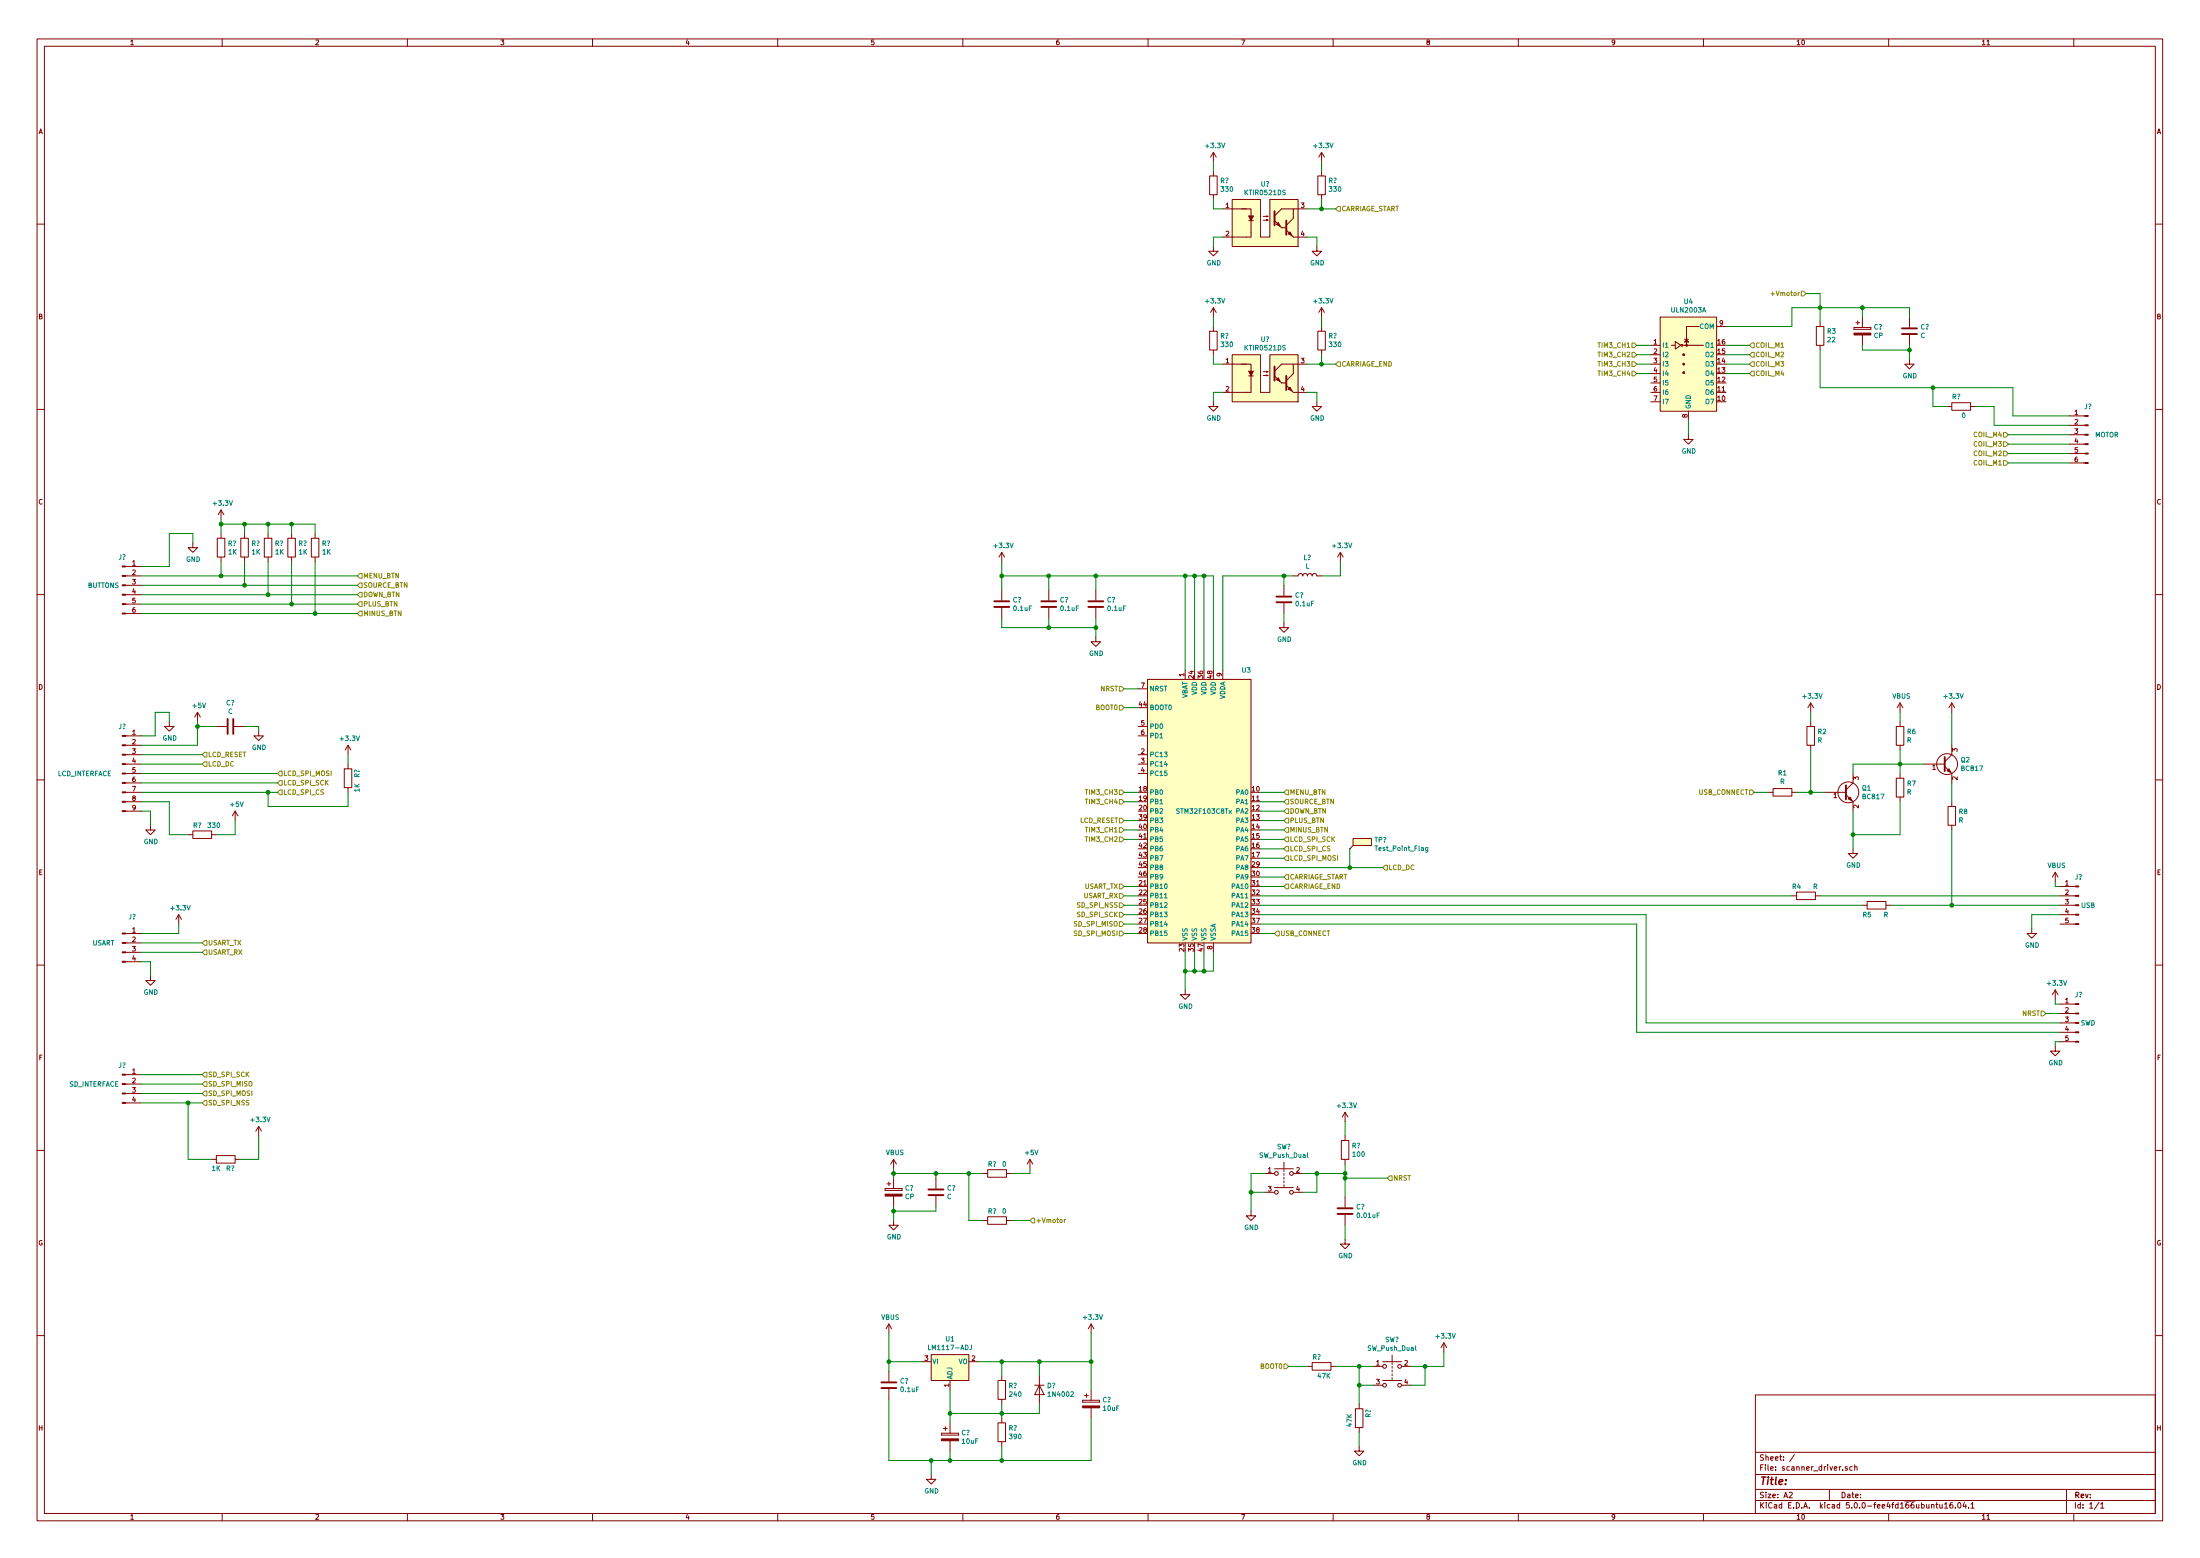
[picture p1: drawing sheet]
<svg xmlns="http://www.w3.org/2000/svg" width="297mm" height="210mm" viewBox="0 0 297 210" stroke-linecap="round" stroke-linejoin="round" font-family="sans-serif">
<g fill="none" stroke="#840000" stroke-width=".14">
<path d="M5 5.3h287v199.9h-287zM6 6.2h285v198h-285zM30 5.3v.9M55 5.3v.9M80 5.3v.9M105 5.3v.9M130 5.3v.9M155 5.3v.9M180 5.3v.9M205 5.3v.9M230 5.3v.9M255 5.3v.9"/>
<path d="M268.3 6h.3M280 5.3v.9M5 30.2h1M163.3 23.7h1v2.6h-1zM163.8 33.3v.6h.7l-.7 .6-.6-.6h.6M163.8 20.6v1.2M163.8 23.1v.6M163.8 26.3v.6M163.8 20.6l-.4 .6M163.8 20.6l.4 .6M165.1 28.2h3.2M166.4 26.9h3.8v5.1h1.2v-5.1h3.9v6.4h-8.9z"/>
<path d="M167.6 28.2h1.3v.9M168.6 29.8h.6M168.9 29.5v2.5h-3.8M170.6 29.7h.6M170.6 29.2h.6M172.1 29.1l.9-.9h1.6v1.3l-.9 .9M173 30.7h.7M174.6 32h1.9M174.6 28.2h1.9M177.8 33.3v.6h.6l-.6 .6-.6-.6h.6M177.9 23.7h1v2.6h-1zM178.4 20.6v1.2"/>
<path d="M178.4 23.1v.6M178.4 26.3v.6M178.4 20.6l-.3 .6M178.4 20.6l.4 .6M291 30.2h1M5 55.3h1M163.3 44.7h1v2.5h-1zM163.8 54.2v.7h.7l-.7 .6-.6-.6h.6M163.8 41.5v1.3M163.8 44.1v.6M163.8 47.2v.7M163.8 41.5l-.4 .7"/>
<path d="M163.8 41.5l.4 .7M165.1 49.1h3.2M166.4 47.9h3.8v5.1h1.2v-5.1h3.9v6.3h-8.9zM167.6 49.1h1.3v1M168.6 50.7h.6M168.9 50.4v2.6h-3.8M170.6 50.7h.6M170.6 50.2h.6M172.1 50.1l.9-1h1.6v1.3l-.9 1M173 51.7h.7M174.6 49.1h1.9M174.6 53h1.9"/>
<path d="M177.8 54.2v.7h.6l-.6 .6-.6-.6h.6M177.9 44.7h1v2.5h-1zM178.4 41.5v1.3M178.4 44.1v.6M178.4 47.2v.7M178.4 41.5l-.3 .7M178.4 41.5l.4 .7M222.9 46.6h1.3M222.9 47.9h1.3M222.9 49.1h1.3M222.9 50.4h1.3M222.9 51.7h1.3"/>
<path d="M222.9 53h1.3M222.9 54.2h1.3M224.2 42.8h7.6v12.7h-7.6zM225.7 46.6h.5M226.2 46.1l.7 .5-.7 .5zM227.2 46.6h2.8M227.5 45.8h.5M227.7 45.8l.3 .4h-.5zM228 58.7v.6h.6l-.6 .6-.7-.6h.7M228 55.5v1.3M229.4 44.1h-1.7v2.5M231.8 44.1h1.2"/>
<path d="M245.2 44.1h1.1v2.5h-1.1zM245.7 43.4v.7M245.7 46.6v.6M250.3 44.2v.2zM250.3 44.4h2.3zM250.3 44.2h2.3zM250.6 43.6h.5M250.8 43.3v.5M251.5 42.8v1.4M251.5 45.2v1.4M252.6 44.2v.2zM257.8 48.5v.6h.6l-.6 .7-.6-.7h.6"/>
<path d="M257.8 42.8v1.4M257.8 45.2v1.4M262.9 54.9h.6M263.5 54.4h2.6v1h-2.6zM266.1 54.9h.6M279.4 59.9h2.1M279.4 58.7h2.1M279.4 57.4h2.1M279.4 56.1h2.1M291 55.3h1M16.9 77.7h2.1M16.9 79h2.1"/>
<path d="M16.9 76.4h2.1M26 73.3v.6h.7l-.7 .6-.6-.6h.6M29.3 72.6h1.1v2.6h-1.1zM29.8 68.8v1.3M29.8 72v.6M29.8 75.2v.6M29.8 68.8l-.3 .7M29.8 68.8l.4 .7M32.5 72.6h1v2.6h-1zM33 72v.6M33 75.2v.6M35.7 72.6h1v2.6h-1z"/>
<path d="M36.2 72v.6M36.2 75.2v.6M38.9 72.6h1v2.6h-1zM39.4 72v.6M39.4 75.2v.6M42 72.6h1.1v2.6h-1.1zM42.5 72v.6M42.5 75.2v.6M135.3 74.5v1.3M135.3 79.6v1.4M135.3 74.5l-.4 .7M135.3 74.5l.3 .7"/>
<path d="M141.6 79.6v1.4M148 79.6v1.4M173.4 79v1.4M174.6 77.7h.7v-.2l.2-.1 .3 .1 .1 .2 .1-.2 .2-.1 .2 .1 .1 .2 .1-.2 .2-.1 .3 .1 .1 .2 .1-.2 .1-.1 .3 .1 .1 .2h.6M181 74.5l-.4 .7M181 74.5v1.3M181 74.5l.4 .7M279.4 62.5h2.1M279.4 61.2h2.1M5 80.2h1M16.9 99.3h2.1M16.9 82.8h2.1"/>
<path d="M16.9 81.5h2.1M16.9 80.3h2.1M22.9 97.4v.6h.6l-.6 .7-.7-.7h.7M26.7 96.1l-.4 .7M26.7 96.1v1.3M26.7 96.1l.4 .7M29.2 98h1.4M31.6 98h1.4M34.9 98.7v.6h.7l-.7 .6-.6-.6h.6M135.3 82v1.4M141.6 82v1.4M148 86v.6h.6l-.6 .6-.7-.6h.7"/>
<path d="M148 82v1.4M153.7 93h1.2M153.7 98h1.2M153.7 99.3h1.2M154.9 91.7h14v35.5h-14zM160 90.4v1.3M165.1 90.4v1.3M173.4 84.1v.6h.6l-.6 .6-.7-.6h.7M173.4 81.4v1.4M244 98h1v2.6h-1zM244.5 94.9v1.2M244.5 97.4v.6"/>
<path d="M244.5 94.9l-.4 .6M244.5 94.9l.4 .6M256 98h1v2.6h-1zM256.5 94.9v1.2M256.5 97.4v.6M256.5 94.9l-.3 .6M256.5 94.9l.4 .6M263.5 94.9v1.2M263.5 94.9l-.4 .6M263.5 94.9l.4 .6M291 80.2h1M5 105.3h1"/>
<path d="M16.9 101.8h2.1M16.9 103.1h2.1M16.9 104.4h2.1M16.9 106.9h2.1M16.9 109.5h2.1M16.9 108.2h2.1M16.9 105.7h2.1M16.9 100.6h2.1M20.3 111.4v.6h.7l-.7 .6-.6-.6h.6M25.4 112.6h.6M26 112.1h2.6v1.1h-2.6zM28.6 112.6h.6"/>
<path d="M31.7 109.5l-.3 .6M31.7 109.5v1.2M31.7 109.5l.4 .6M46.5 103.8h1v2.5h-1zM47 100.6v1.2M47 103.1v.7M47 106.3v.6M47 100.6l-.4 .6M47 100.6l.4 .6M153.7 101.8h1.2M153.7 103.1h1.2M153.7 104.4h1.2"/>
<path d="M182.2 114.5h.1M182.7 113.2h2.5v.9h-2.5zM182.7 114.1l-.5 .4M238.8 106.9h.6M239.4 106.4h2.5v1h-2.5zM241.9 106.9h.7M244.5 100.6v.6M246.4 106.9h2.8M249.2 107.2l1 1v1.3M250.2 114.5v.7h.6l-.6 .6-.6-.6h.6M250.2 104.4v1.3l-1 .9M256 105h1v2.6h-1z"/>
<path d="M256.5 100.6v.6M256.5 104.4v.6M256.5 107.6v.6M259.7 103.1h2.9M262.6 103.4l.9 1v1.3M263 108.8h1v2.6h-1zM263.5 100.6v1.2l-.9 1M263.5 108.2v.6M263.5 111.4v.6M277.5 117.7v1.3M277.5 117.7l-.4 .7M277.5 117.7l.4 .7"/>
<path d="M278.1 119.6h2.1M291 105.3h1M5 130.2h1M16.9 129.8h2.1M16.9 128.5h2.1M16.9 127.2h2.1M16.9 126h2.1M20.3 131.7v.6h.7l-.7 .7-.6-.7h.6M24.1 123.4l-.4 .7M24.1 123.4v1.3M24.1 123.4l.4 .7M160 133.6v.6h.7l-.7 .7-.6-.7h.6"/>
<path d="M163.8 127.2v1.3M241.9 120.9h.7M242.6 120.4h2.5v1h-2.5zM245.1 120.9h.6M251.5 122.2h.6M252.1 121.7h2.5v1h-2.5zM254.6 122.2h.7M274.3 125.3v.7h.7l-.7 .6-.6-.6h.6M277.5 133.6l-.4 .6M277.5 133.6v1.3M277.5 133.6l.4 .6M278.1 120.9h2.1"/>
<path d="M278.1 122.2h2.1M278.1 139.3h2.1M278.1 138h2.1M278.1 136.8h2.1M278.1 135.5h2.1M278.1 124.7h2.1M278.1 123.4h2.1M291 130.2h1M5 155.3h1M16.9 148.8h2.1M16.9 147.6h2.1M16.9 146.3h2.1"/>
<path d="M16.9 145h2.1M28.6 156.5h.6M29.2 156h2.5v1h-2.5zM31.7 156.5h.7M34.9 152l-.4 .6M34.9 152v1.3M34.9 152l.4 .6M119.8 159.8h.5M120 159.5v.5M120.6 156.5l-.3 .6M120.6 156.5v1.2M120.6 159v1.4"/>
<path d="M120.6 156.5l.4 .6M126.4 159v1.4M132.7 158.4h.6M133.3 157.9h2.6v1h-2.6zM135.9 158.4h.6M139.1 156.5l-.4 .6M139.1 156.5v1.2M139.1 156.5l.3 .6M170.8 158.4h1.3M172.1 157.7h2.5M173.4 156.8v.9M173.4 157.9v.2"/>
<path d="M173.4 158.4v.2M173.4 158.9v.2M173.4 159.4v.2M173.4 159.9v.2M174.6 158.4h1.3M181.1 153.9h1v2.6h-1zM181.6 150.1v1.3M181.6 153.3v.6M181.6 156.5v.6M181.6 150.1l-.4 .6M181.6 150.1l.4 .6M277.5 141.2v.7h.6l-.6 .6-.6-.6h.6"/>
<path d="M278.1 140.6h2.1M291 155.3h1M119.5 160.4v.2zM119.5 160.6h2.3zM119.5 160.4h2.3zM120 178.7v1.3M120 178.7l-.4 .6M120 178.7l.4 .6M120.6 164.7v.6h.7l-.7 .7-.6-.7h.6M120.6 161.4v1.4M121.8 160.4v.2zM126.4 161.4v1.4"/>
<path d="M132.7 164.7h.6M133.3 164.2h2.6v1h-2.6zM135.9 164.7h.6M147.3 178.7v1.3M147.3 178.7l-.4 .6M147.3 178.7l.4 .6M168.9 163.4v.7h.6l-.6 .6-.6-.6h.6M170.8 160.9h1.3M172.1 160.3h2.5M174.6 160.9h1.3M181.6 167.3v.6h.6l-.6 .6-.6-.6h.6M181.6 161.5v1.4"/>
<path d="M181.6 164v1.3M5 180.2h1M120 185v1.4M120 187.4v1.4M124.5 183.8h1.2M125.7 182.8h5.1v3.5h-5.1zM125.7 199v.6h.7l-.7 .7-.6-.7h.6M127.1 193.4v.3zM127.1 193.7h2.3zM127.1 193.4h2.3zM127.4 192.8h.5M127.6 192.5v.5"/>
<path d="M128.3 186.3v1.3M128.3 192v1.4M128.3 194.4v1.4M129.4 193.4v.3zM130.8 183.8h1.3M134.7 186.3h1.1v2.5h-1.1zM134.7 192h1.1v2.6h-1.1zM135.3 185.7v.6M135.3 188.8v.7M135.3 191.4v.6M135.3 194.6v.6M139.7 186.9h1.3"/>
<path d="M140.3 186.9l.7 1.3h-1.3zM140.3 185.7v3.8M146.2 189v.2zM146.2 189.2h2.3zM146.2 189h2.3zM146.4 188.3h.5M146.7 188.1v.5M147.3 187.6v1.4M147.3 190v1.4M148.5 189v.2zM176.5 184.4h.7M177.2 183.9h2.5v1h-2.5z"/>
<path d="M179.7 184.4h.6M183 190.1h1v2.6h-1zM183.5 195.2v.6h.6l-.6 .7-.6-.7h.6M183.5 189.5v.6M183.5 192.7v.6M185.4 186.9h1.3M185.4 184.4h1.3M186.7 183.8h2.5M186.7 186.3h2.5M188 182.9v.9M188 183.9v.2M188 184.4v.3"/>
<path d="M188 184.9v.3M188 185.4v.3M188 185.9v.3M189.2 186.9h1.3M189.2 184.4h1.3M194.9 181.2l-.3 .7M194.9 181.2v1.3M194.9 181.2l.4 .7M237 188.2h54v16h-54zM237 199h54M237 196h54M242.3 196.3l-.7 1"/>
<path d="M249.4 198l-.2-.1-.1 .1 .1 .1 .2 .1v.2h-.3M250.1 198l-.2-.1-.2 .2 .1 .3h.3M250.4 198h.3v.4M250.4 197.7v.7M291 180.2h1M30 204.2v1M55 204.2v1M80 204.2v1M105 204.2v1M130 204.2v1M155 204.2v1M180 204.2v1"/>
<path d="M205 204.2v1M230 204.2v1M237 202.5h54M237 201h54M241.6 201.5l.2-.1 .2 .2-.5 .5h.5M247 201v1.5M255 204.2v1M260.8 203.1h.3v.4M261.4 203h.3M261.5 202.8v.6l.2 .1M261.9 203v.5h.3M262.2 203v.5"/>
<path d="M262.5 203l.3-.2v.7M262.5 203.5h.5M263.6 202.8h-.2l-.1 .2v.4l.1 .1h.3l-.1-.4h-.2l-.1 .1M264 203.5h.1M264.4 202.8h.1a.41 .41 0 0 1 .3 .3 .41 .41 0 0 1-.3 .4 .47 .47 0 0 1-.1-.7zM265.2 202.7l-.2 .6h.5M265.4 203v.5M265.8 203.5h.1M266.1 203l.2-.2v.7M266.1 203.5h.4M268.3 205h.3M279 201v3.2"/>
<path d="M280 204.2v1M283.4 202.7l-.6 1M283.6 203l.2-.2v.7M283.6 203.5h.5"/>
<circle cx="227.1" cy="46.6" r=".13"/>
<circle cx="249.6" cy="106.9" r="1.41"/>
<circle cx="262.9" cy="103.1" r="1.41"/>
<circle cx="172.3" cy="158.4" r=".25"/>
<circle cx="174.4" cy="158.4" r=".25"/>
<circle cx="172.3" cy="160.9" r=".25"/>
<circle cx="174.4" cy="160.9" r=".25"/>
<circle cx="186.9" cy="186.9" r=".25"/>
<circle cx="186.9" cy="184.4" r=".25"/>
<circle cx="189" cy="186.9" r=".25"/>
<circle cx="189" cy="184.4" r=".25"/>
</g>
<g fill="#ffffc2" stroke="#ffffc2" stroke-width=".14">
<path d="M154.9 91.7h14v35.5h-14z"/>
<path d="M125.7 182.8h5.1v3.5h-5.1z"/>
<path d="M224.2 42.8h7.6v12.7h-7.6z"/>
<path d="M166.4 26.9h3.8v5.1h1.2v-5.1h3.9v6.4h-8.9z"/>
<path d="M166.4 47.9h3.8v5.1h1.2v-5.1h3.9v6.3h-8.9z"/>
<path d="M182.7 113.2h2.5v.9h-2.5z"/>
</g>
<path d="M192.8 114.4l-.1 .5-.2 .1M192.8 114.4h-.2l-.1 .1v.3h.3M157.2 121.2h.4M176.5 155.6v.5l.1 .1M125.4 181.5v.7h.3M131.2 181.5l-.1 .6-.2 .1M191.1 181.6v.6h.1" fill="none" stroke="#008484" stroke-width=".14"/>
<g fill="none" stroke="#840000" stroke-width=".25">
<path d="M172.1 28.5v1.9M173.7 29.8v1.9M172.1 49.5v1.9M173.7 50.7v1.9M256.8 45.1h2M256.8 44.3h2M30.7 97v2.1M31.5 97v2.1M134.2 81.9h2.1M134.2 81.1h2.1M140.6 81.9h2M140.6 81.1h2"/>
<path d="M146.9 81.9h2.1M146.9 81.1h2.1M172.3 81.3h2.1M172.3 80.5h2.1M249.2 106v1.9M262.6 102.2v1.9M125.3 161.3h2.1M125.3 160.5h2.1M180.6 163.8h2M180.6 163.1h2M119 187.3h2M119 186.6h2"/>
</g>
<g fill="#840000" stroke="#840000" stroke-width=".14">
<path d="M262.9 104l.2-.2 .3 .5z"/>
<path d="M249.6 107.8l.2-.2 .3 .5z"/>
<path d="M172.1 29.8l.9 .9z"/>
<path d="M173.7 31l.9 1z"/>
<path d="M168.6 29.1h.6l-.3 .7z"/>
<path d="M172.3 30.3l.3-.3 .2 .5z"/>
<path d="M173.9 31.6l.3-.3 .2 .5z"/>
<path d="M172.1 50.7l.9 1z"/>
<path d="M173.7 52l.9 1z"/>
<path d="M168.6 50.1h.6l-.3 .6z"/>
<path d="M172.3 51.2l.3-.2 .2 .5z"/>
<path d="M173.9 52.5l.3-.2 .2 .5z"/>
<path d="M119.5 161.2h2.3v.2h-2.3z"/>
<path d="M250.3 45h2.3v.2h-2.3z"/>
<path d="M127.1 194.2h2.3v.2h-2.3z"/>
<path d="M146.2 189.7h2.3v.3h-2.3z"/>
<path d="M280.2 140.5h.5v.1h-.5z"/>
<path d="M280.2 139.2h.5v.2h-.5z"/>
<path d="M280.2 138h.5v.1h-.5z"/>
<path d="M280.2 136.7h.5v.1h-.5z"/>
<path d="M280.2 135.4h.5v.2h-.5z"/>
<path d="M281.5 62.4h.4v.1h-.4z"/>
<path d="M281.5 61.1h.4v.2h-.4z"/>
<path d="M281.5 59.9h.4v.1h-.4z"/>
<path d="M281.5 58.6h.4v.1h-.4z"/>
<path d="M281.5 57.3h.4v.2h-.4z"/>
<path d="M281.5 56.1h.4v.1h-.4z"/>
<path d="M16.5 82.7h.4v.2h-.4z"/>
<path d="M16.5 81.5h.4v.1h-.4z"/>
<path d="M16.5 80.2h.4v.1h-.4z"/>
<path d="M16.5 78.9h.4v.2h-.4z"/>
<path d="M16.5 77.7h.4v.1h-.4z"/>
<path d="M16.5 76.4h.4v.1h-.4z"/>
<path d="M16.5 109.4h.4v.1h-.4z"/>
<path d="M16.5 108.1h.4v.2h-.4z"/>
<path d="M16.5 106.9h.4v.1h-.4z"/>
<path d="M16.5 105.6h.4v.1h-.4z"/>
<path d="M16.5 104.3h.4v.2h-.4z"/>
<path d="M16.5 103.1h.4v.1h-.4z"/>
<path d="M16.5 101.8h.4v.1h-.4z"/>
<path d="M16.5 100.5h.4v.1h-.4z"/>
<path d="M16.5 99.2h.4v.2h-.4z"/>
<path d="M16.5 148.8h.4v.1h-.4z"/>
<path d="M16.5 147.5h.4v.1h-.4z"/>
<path d="M16.5 146.2h.4v.2h-.4z"/>
<path d="M16.5 145h.4v.1h-.4z"/>
<path d="M280.2 124.6h.5v.2h-.5z"/>
<path d="M280.2 123.4h.5v.1h-.5z"/>
<path d="M280.2 122.1h.5v.1h-.5z"/>
<path d="M280.2 120.8h.5v.2h-.5z"/>
<path d="M280.2 119.6h.5v.1h-.5z"/>
<path d="M16.5 129.7h.4v.2h-.4z"/>
<path d="M16.5 128.5h.4v.1h-.4z"/>
<path d="M16.5 127.2h.4v.1h-.4z"/>
<path d="M16.5 125.9h.4v.1h-.4z"/>
<circle cx="227.3" cy="50.3" r=".13"/>
<circle cx="227.3" cy="49.1" r=".13"/>
<circle cx="227.3" cy="47.9" r=".13"/>
<circle cx="227.7" cy="46.6" r=".13"/>
</g>
<g fill="none" stroke="#008400" stroke-width=".14">
<path d="M163.8 26.9v1.3h1.3M163.8 21.8v1.3M165.1 32h-1.3v1.3M176.5 28.2h3.8M176.5 32h1.3v1.3M178.4 21.8v1.3M178.4 26.9v1.3M243.8 39.6h1.9v3.8M163.8 47.9v1.2h1.3M163.8 42.8v1.3M165.1 53h-1.3v1.2M176.5 49.1h3.8"/>
<path d="M176.5 53h1.3v1.2M178.4 42.8v1.3M178.4 47.9v1.2M221 46.6h1.9M221 49.1h1.9M221 47.9h1.9M221 50.4h1.9M228 56.8v1.9M233 46.6h3.2M233 49.1h3.2M233 47.9h3.2M233 50.4h3.2"/>
<path d="M245.7 47.2v5.1h26.1v3.8h7.6M251.5 41.5v1.3M251.5 46.6v.6h6.3M257.8 42.8v-1.3h-15.9v2.6h-8.9M257.8 46.6v1.9M261 52.3v2.6h1.9M266.7 54.9h2.5v2.5h10.2M271.1 58.7h8.3M271.1 59.9h8.3M19 77.7h29.3M19 79h29.3M26 73.3v-1.3h-3.1v4.4h-3.9"/>
<path d="M29.8 70.1v1.9M29.8 75.8v1.9M29.8 70.7h12.7v1.3M33 70.7v1.3M33 75.8v3.2M36.2 70.7v1.3M36.2 75.8v4.5M39.4 70.7v1.3M39.4 75.8v5.7M42.5 75.8v7M135.3 77.7h28.5v12.7M135.3 75.8v3.8"/>
<path d="M141.6 77.7v1.9M148 77.7v1.9M160 77.7v12.7M161.3 77.7v12.7M162.6 77.7v12.7M173.4 77.7v1.3M174.6 77.7h-9.5v12.7M181 75.8v1.9h-2.6M271.1 61.2h8.3M271.1 62.5h8.3M19 80.3h29.3M19 81.5h29.3"/>
<path d="M19 82.8h29.3M22.9 97.4v-1.3h-1.9v3.2h-2M26.7 97.4v3.2h-7.7M26.7 98h2.5M33 98h1.9v.7M135.3 83.4v1.3h12.7M141.6 83.4v1.3M148 83.4v2.6M151.8 95.5h1.9M151.8 93h1.9M173.4 82.8v1.3M244.5 96.1v1.3"/>
<path d="M256.5 96.1v1.3M263.5 96.1v4.5M19 106.9h18.5M19 108.2h3.9v4.4h2.5M19 103.1h8.3M19 109.5h1.3v1.9M19 101.8h8.3M19 104.4h18.5M19 105.7h18.5M31.7 110.7v1.9h-2.5M36.2 106.9v1.9h10.8v-1.9M47 101.8v1.3"/>
<path d="M151.8 119.6h1.9M151.8 106.9h1.9M151.8 108.2h1.9M151.8 110.7h1.9M151.8 112h1.9M151.8 113.3h1.9M170.2 119.6h3.2M170.2 106.9h3.2M170.2 118.4h3.2M170.2 108.2h3.2M170.2 109.5h3.2M170.2 110.7h3.2"/>
<path d="M170.2 112h3.2M170.2 117.1h16.5M170.2 113.3h3.2M170.2 115.8h3.2M170.2 114.5h3.2M182.2 114.5v2.6M236.9 106.9h1.9M242.6 106.9h3.8M244.5 101.2v5.7M250.2 109.5v5M256.5 101.2v3.2M256.5 108.2v4.4h-6.3"/>
<path d="M259.7 103.1h-9.5v1.3M263.5 105.7v2.5M263.5 112v10.2M277.5 119v.6h.6M19 129.8h1.3v1.9M19 127.2h8.3M19 128.5h8.3M24.1 124.7v1.3h-5.1M151.8 126h1.9M151.8 122.2h1.9M151.8 124.7h1.9M151.8 123.4h1.9"/>
<path d="M151.8 120.9h1.9M160 128.5v5.1M161.3 128.5v2.6M162.6 128.5v2.6M163.8 128.5v2.6h-3.8M170.2 124.7h50.8v14.6h57.1M170.2 126h1.9M170.2 122.2h81.3M170.2 123.4h52v14.6h55.9M170.2 120.9h71.7M245.7 120.9h32.4M255.3 122.2h22.8"/>
<path d="M276.2 136.8h1.9M277.5 134.9v.6h.6M278.1 123.4h-3.8v1.9M19 145h8.3M19 146.3h8.3M19 147.6h8.3M19 148.8h8.3M25.4 148.8v7.7h3.2M34.9 153.3v3.2h-2.5M120.6 157.7v1.3M120.6 158.4h12.1M126.4 158.4v.6"/>
<path d="M130.8 158.4v6.3h1.9M139.1 157.7v.7h-2.6M170.8 158.4h-1.9v5M175.9 158.4h5.7M177.8 158.4v2.5h-1.9M181.6 151.4v1.9M181.6 157.1v4.4M181.6 159h5.7M278.1 140.6h-.6v.6M120 180v5M120.6 162.8v1.9M126.4 162.8v.6h-5.8"/>
<path d="M136.5 164.7h2.6M147.3 180v7.6M168.9 160.9h1.9M181.6 165.3v2M120 188.8v8.3h27.3v-5.7M120 183.8h4.5M125.7 197.1v1.9M128.3 187.6v4.4M128.3 195.8v1.3M132.1 183.8h15.2M135.3 183.8v1.9M135.3 189.5v1.9"/>
<path d="M135.3 195.2v1.9M140.3 189.5v1.2h-12M140.3 183.8v1.9M174 184.4h2.5M180.3 184.4h5.1M183.5 184.4v5.1M183.5 193.3v1.9M183.5 186.9h1.9M192.4 184.4v2.5h-1.9M194.9 182.5v1.9h-4.4"/>
</g>
<g fill="none" stroke="#848400" stroke-width=".14">
<path d="M180.7 27.9h.3v.6h-.3l-.4-.3zM239.1 39.7h.5M243.2 39.3h.3l.3 .3-.3 .3h-.3zM180.7 48.8h.3v.7h-.3l-.4-.4zM220.3 46.3h.4l.3 .3-.3 .3h-.4zM220.3 48.8h.4l.3 .3-.3 .4h-.4zM220.3 47.6h.4l.3 .3-.3 .3h-.4zM220.3 50.1h.4l.3 .3-.3 .3h-.4zM236.2 46.6l.3-.3h.4v.6h-.4zM236.2 47.9l.3-.3h.4v.6h-.4zM236.2 50.4l.3-.3h.4v.6h-.4zM236.5 48.8h.4v.7h-.4l-.3-.4z"/>
<path d="M270.5 59.6h.3l.3 .3-.3 .4h-.3zM270.5 58.4h.3l.3 .3-.3 .3h-.3zM48.6 77.4h.3v.6h-.3l-.3-.3zM48.6 78.7h.3v.6h-.3l-.3-.3zM48.6 79.9h.3v.7h-.3l-.3-.3zM270.5 62.2h.3l.3 .3-.3 .3h-.3zM270.5 60.9h.3l.3 .3-.3 .3h-.3zM48.6 81.2h.3v.6h-.3l-.3-.3zM48.6 82.5h.3v.6h-.3l-.3-.3zM151.1 92.6h.3l.4 .4-.4 .3h-.3zM151.1 95.2h.3l.4 .3-.4 .3h-.3zM27.6 101.5h.3v.7h-.3l-.3-.4z"/>
<path d="M27.6 102.8h.3v.6h-.3l-.3-.3zM37.8 104.1h.3v.6h-.3l-.3-.3zM37.8 105.3h.3v.7h-.3l-.3-.3zM37.8 106.6h.3v.6h-.3l-.3-.3zM151.1 111.7h.3l.4 .3-.4 .3h-.3zM151.1 106.6h.3l.4 .3-.4 .3h-.3zM151.1 113h.3l.4 .3-.4 .3h-.3zM151.1 107.9h.3l.4 .3-.4 .3h-.3zM151.1 110.4h.3l.4 .3-.4 .4h-.3zM151.1 119.3h.3l.4 .3-.4 .3h-.3zM173.7 118h.3v.7h-.3l-.3-.3zM173.7 119.3h.3v.6h-.3l-.3-.3z"/>
<path d="M173.7 106.6h.3v.6h-.3l-.3-.3zM173.7 107.9h.3v.6h-.3l-.3-.3zM173.7 109.2h.3v.6h-.3l-.3-.3zM173.7 110.4h.3v.7h-.3l-.3-.4zM173.7 111.7h.3v.6h-.3l-.3-.3zM173.7 115.5h.3v.6h-.3l-.3-.3zM173.7 113h.3v.6h-.3l-.3-.3zM173.7 114.2h.3v.7h-.3l-.3-.4zM186.7 117.1l.3-.3h.3v.6h-.3zM236.2 106.6h.3l.4 .3-.4 .3h-.3zM27.3 128.5l.3-.3h.3v.6h-.3zM27.6 126.9h.3v.7h-.3l-.3-.4z"/>
<path d="M151.1 123.1h.3l.4 .3-.4 .4h-.3zM151.1 124.4h.3l.4 .3-.4 .3h-.3zM151.1 125.7h.3l.4 .3-.4 .3h-.3zM151.1 121.9h.3l.4 .3-.4 .3h-.3zM151.1 120.6h.3l.4 .3-.4 .3h-.3zM172.4 125.7h.3v.6h-.3l-.3-.3zM275.6 136.5h.3l.3 .3-.3 .3h-.3zM27.3 146.3l.3-.3h.3v.6h-.3zM27.3 147.6l.3-.3h.3v.6h-.3zM27.6 144.7h.3v.6h-.3l-.3-.3zM27.6 148.5h.3v.7h-.3l-.3-.4zM187.6 158.7h.4v.6h-.4l-.3-.3z"/>
<path d="M139.4 164.4h.3v.6h-.3l-.3-.3zM143.7 164.6v.4M143.9 164.6l-.2 .1M173.4 184.1h.3l.3 .3-.3 .3h-.3z"/>
</g>
<g fill="#008400" stroke="#008400" stroke-width=".14">
<circle cx="244.5" cy="106.9" r=".25"/>
<circle cx="250.2" cy="112.6" r=".25"/>
<circle cx="256.5" cy="103.1" r=".25"/>
<circle cx="263.5" cy="122.2" r=".25"/>
<circle cx="245.7" cy="41.5" r=".25"/>
<circle cx="178.4" cy="28.2" r=".25"/>
<circle cx="178.4" cy="49.1" r=".25"/>
<circle cx="29.8" cy="70.7" r=".25"/>
<circle cx="33" cy="70.7" r=".25"/>
<circle cx="36.2" cy="70.7" r=".25"/>
<circle cx="39.4" cy="70.7" r=".25"/>
<circle cx="29.8" cy="77.7" r=".25"/>
<circle cx="42.5" cy="82.8" r=".25"/>
<circle cx="39.4" cy="81.5" r=".25"/>
<circle cx="36.2" cy="80.3" r=".25"/>
<circle cx="33" cy="79" r=".25"/>
<circle cx="120.6" cy="158.4" r=".25"/>
<circle cx="120.6" cy="163.4" r=".25"/>
<circle cx="126.4" cy="158.4" r=".25"/>
<circle cx="130.8" cy="158.4" r=".25"/>
<circle cx="251.5" cy="41.5" r=".25"/>
<circle cx="257.8" cy="47.2" r=".25"/>
<circle cx="26.7" cy="98" r=".25"/>
<circle cx="135.3" cy="190.7" r=".25"/>
<circle cx="128.3" cy="197.1" r=".25"/>
<circle cx="128.3" cy="190.7" r=".25"/>
<circle cx="125.7" cy="197.1" r=".25"/>
<circle cx="135.3" cy="183.8" r=".25"/>
<circle cx="135.3" cy="197.1" r=".25"/>
<circle cx="140.3" cy="183.8" r=".25"/>
<circle cx="120" cy="183.8" r=".25"/>
<circle cx="147.3" cy="183.8" r=".25"/>
<circle cx="160" cy="131.1" r=".25"/>
<circle cx="161.3" cy="131.1" r=".25"/>
<circle cx="162.6" cy="131.1" r=".25"/>
<circle cx="148" cy="84.7" r=".25"/>
<circle cx="141.6" cy="84.7" r=".25"/>
<circle cx="135.3" cy="77.7" r=".25"/>
<circle cx="141.6" cy="77.7" r=".25"/>
<circle cx="148" cy="77.7" r=".25"/>
<circle cx="160" cy="77.7" r=".25"/>
<circle cx="161.3" cy="77.7" r=".25"/>
<circle cx="173.4" cy="77.7" r=".25"/>
<circle cx="261" cy="52.3" r=".25"/>
<circle cx="36.2" cy="106.9" r=".25"/>
<circle cx="182.2" cy="117.1" r=".25"/>
<circle cx="168.9" cy="160.9" r=".25"/>
<circle cx="177.8" cy="158.4" r=".25"/>
<circle cx="181.6" cy="158.4" r=".25"/>
<circle cx="181.6" cy="159" r=".25"/>
<circle cx="183.5" cy="186.9" r=".25"/>
<circle cx="183.5" cy="184.4" r=".25"/>
<circle cx="192.4" cy="184.4" r=".25"/>
<circle cx="162.6" cy="77.7" r=".25"/>
<circle cx="25.4" cy="148.8" r=".25"/>
</g>
<text font-size="1.4" fill="#840000" x="237.5" y="200.4">Title:</text>
<g font-size="1" fill="#840000">
<text x="237.5" y="197.1">Sheet: /</text>
<text x="237.5" y="203.6">KiCad E.D.A. kicad 5.0.0-fee4fd166ubuntu16.04.1</text>
<text x="237.5" y="202.2">Size: A2</text>
<text x="237.5" y="198.5">File: scanner_driver.sch</text>
<text x="248.5" y="202.2">Date:</text>
<text x="280" y="202.2">Rev:</text>
<text x="280" y="203.6">Id: 1/1</text>
</g>
<g font-size=".9" fill="#840000">
<text x="17.5" y="6.1">1</text>
<text x="42.5" y="6.1">2</text>
<text x="67.5" y="6.1">3</text>
<text x="92.5" y="6.1">4</text>
<text x="117.5" y="6.1">5</text>
<text x="142.5" y="6.1">6</text>
<text x="167.5" y="6.1">7</text>
<text x="192.5" y="6.1">8</text>
<text x="217.5" y="6.1">9</text>
<text x="242.5" y="6.1">10</text>
<text x="267.5" y="6.1">11</text>
<text x="5.2" y="18.1">A</text>
<text x="291.2" y="18.1">A</text>
<text x="165.5" y="28.1">1</text>
<text x="175.7" y="28.1">3</text>
<text x="165.5" y="31.9">2</text>
<text x="175.7" y="31.9">4</text>
<text x="5.2" y="43.1">B</text>
<text x="223.3" y="46.5">1</text>
<text x="223.3" y="47.7">2</text>
<text x="231.9" y="47.7">15</text>
<text x="231.9" y="46.5">16</text>
<text x="232.2" y="43.9">9</text>
<text x="291.2" y="43.1">B</text>
<text x="165.5" y="49">1</text>
<text x="165.5" y="52.8">2</text>
<text x="175.7" y="49">3</text>
<text x="175.7" y="52.8">4</text>
<text x="223.3" y="49">3</text>
<text x="223.3" y="50.3">4</text>
<text x="223.3" y="51.6">5</text>
<text x="223.3" y="52.8">6</text>
<text x="231.9" y="52.8">11</text>
<text x="231.9" y="51.6">12</text>
<text x="231.9" y="50.3">13</text>
<text x="231.9" y="49">14</text>
<text x="223.3" y="54.1">7</text>
<text x="227.8" y="56.4" transform="rotate(-90 227.8 56.4)">8</text>
<text x="231.9" y="54.1">10</text>
<text x="280.1" y="56">1</text>
<text x="280.1" y="57.3">2</text>
<text x="280.1" y="58.5">3</text>
<text x="280.1" y="59.8">4</text>
<text x="280.1" y="61.1">5</text>
<text x="280.1" y="62.4">6</text>
<text x="5.2" y="68.1">C</text>
<text x="291.2" y="68.1">C</text>
<text x="17.9" y="76.3">1</text>
<text x="17.9" y="77.6">2</text>
<text x="17.9" y="78.9">3</text>
<text x="17.9" y="80.1">4</text>
<text x="17.9" y="81.4">5</text>
<text x="17.9" y="82.7">6</text>
<text x="5.2" y="93.1">D</text>
<text x="153.8" y="95.4">44</text>
<text x="154.1" y="92.8">7</text>
<text x="159.9" y="91.3" transform="rotate(-90 159.9 91.3)">1</text>
<text x="161.2" y="91.5" transform="rotate(-90 161.2 91.5)">24</text>
<text x="162.4" y="91.5" transform="rotate(-90 162.4 91.5)">36</text>
<text x="163.7" y="91.5" transform="rotate(-90 163.7 91.5)">48</text>
<text x="165" y="91.3" transform="rotate(-90 165 91.3)">9</text>
<text x="291.2" y="93.1">D</text>
<text x="17.9" y="99.2">1</text>
<text x="17.9" y="100.5">2</text>
<text x="17.9" y="101.7">3</text>
<text x="154.1" y="101.7">2</text>
<text x="154.1" y="97.9">5</text>
<text x="154.1" y="99.2">6</text>
<text x="264.3" y="101.5" transform="rotate(-90 264.3 101.5)">3</text>
<text x="17.9" y="103">4</text>
<text x="17.9" y="104.3">5</text>
<text x="17.9" y="105.5">6</text>
<text x="17.9" y="106.8">7</text>
<text x="153.8" y="106.8">18</text>
<text x="154.1" y="103">3</text>
<text x="154.1" y="104.3">4</text>
<text x="169.1" y="106.8">10</text>
<text x="247.6" y="107.7">1</text>
<text x="251" y="105.3" transform="rotate(-90 251 105.3)">3</text>
<text x="260.9" y="103.9">1</text>
<text x="264.3" y="105.3" transform="rotate(-90 264.3 105.3)">2</text>
<text x="17.9" y="108.1">8</text>
<text x="17.9" y="109.3">9</text>
<text x="153.8" y="108.1">19</text>
<text x="153.8" y="109.3">20</text>
<text x="153.8" y="110.6">39</text>
<text x="153.8" y="111.9">40</text>
<text x="153.8" y="113.2">41</text>
<text x="169.1" y="108.1">11</text>
<text x="169.1" y="109.3">12</text>
<text x="169.1" y="110.6">13</text>
<text x="169.1" y="111.9">14</text>
<text x="169.1" y="113.2">15</text>
<text x="251" y="109.1" transform="rotate(-90 251 109.1)">2</text>
<text x="5.2" y="118.1">E</text>
<text x="153.8" y="119.5">21</text>
<text x="153.8" y="114.4">42</text>
<text x="153.8" y="115.7">43</text>
<text x="153.8" y="117">45</text>
<text x="153.8" y="118.2">46</text>
<text x="169.1" y="119.5">31</text>
<text x="169.1" y="114.4">16</text>
<text x="169.1" y="115.7">17</text>
<text x="169.1" y="117">29</text>
<text x="169.1" y="118.2">30</text>
<text x="278.8" y="119.5">1</text>
<text x="291.2" y="118.1">E</text>
<text x="17.9" y="125.9">1</text>
<text x="153.8" y="120.8">22</text>
<text x="153.8" y="122">25</text>
<text x="153.8" y="123.3">26</text>
<text x="153.8" y="124.6">27</text>
<text x="153.8" y="125.9">28</text>
<text x="169.1" y="120.8">32</text>
<text x="169.1" y="122">33</text>
<text x="169.1" y="123.3">34</text>
<text x="169.1" y="124.6">37</text>
<text x="169.1" y="125.9">38</text>
<text x="278.8" y="120.8">2</text>
<text x="278.8" y="122">3</text>
<text x="278.8" y="123.3">4</text>
<text x="278.8" y="124.6">5</text>
<text x="17.9" y="127.1">2</text>
<text x="17.9" y="128.4">3</text>
<text x="17.9" y="129.7">4</text>
<text x="159.9" y="128.4" transform="rotate(-90 159.9 128.4)">23</text>
<text x="161.2" y="128.4" transform="rotate(-90 161.2 128.4)">35</text>
<text x="162.4" y="128.4" transform="rotate(-90 162.4 128.4)">47</text>
<text x="163.7" y="128.1" transform="rotate(-90 163.7 128.1)">8</text>
<text x="278.8" y="135.4">1</text>
<text x="278.8" y="136.6">2</text>
<text x="278.8" y="137.9">3</text>
<text x="5.2" y="143.1">F</text>
<text x="278.8" y="139.2">4</text>
<text x="278.8" y="140.5">5</text>
<text x="291.2" y="143.1">F</text>
<text x="17.9" y="144.9">1</text>
<text x="17.9" y="146.2">2</text>
<text x="17.9" y="147.4">3</text>
<text x="17.9" y="148.7">4</text>
<text x="171.2" y="158.2">1</text>
<text x="171.2" y="160.8">3</text>
<text x="175" y="158.2">2</text>
<text x="175" y="160.8">4</text>
<text x="5.2" y="168.1">G</text>
<text x="291.2" y="168.1">G</text>
<text x="124.9" y="183.6">3</text>
<text x="131.2" y="183.6">2</text>
<text x="185.8" y="184.3">1</text>
<text x="189.6" y="184.3">2</text>
<text x="128.1" y="187.2" transform="rotate(-90 128.1 187.2)">1</text>
<text x="185.8" y="186.8">3</text>
<text x="189.6" y="186.8">4</text>
<text x="5.2" y="193.1">H</text>
<text x="291.2" y="193.1">H</text>
<text x="17.5" y="205.1">1</text>
<text x="42.5" y="205.1">2</text>
<text x="67.5" y="205.1">3</text>
<text x="92.5" y="205.1">4</text>
<text x="117.5" y="205.1">5</text>
<text x="142.5" y="205.1">6</text>
<text x="167.5" y="205.1">7</text>
<text x="192.5" y="205.1">8</text>
<text x="217.5" y="205.1">9</text>
<text x="242.5" y="205.1">10</text>
<text x="267.5" y="205.1">11</text>
</g>
<g font-size=".9" fill="#008484">
<text x="162.9" y="20">+3.3V</text>
<text x="177.5" y="20">+3.3V</text>
<text x="164.8" y="24.7">R?</text>
<text x="164.9" y="25.9">330</text>
<text x="168.2" y="26.3">KTIR0521DS</text>
<text x="170.2" y="25.2">U?</text>
<text x="179.4" y="24.7">R?</text>
<text x="179.5" y="25.9">330</text>
<text x="162.9" y="35.8">GND</text>
<text x="176.9" y="35.8">GND</text>
<text x="162.9" y="40.9">+3.3V</text>
<text x="177.5" y="40.9">+3.3V</text>
<text x="227.4" y="41">U4</text>
<text x="164.8" y="45.7">R?</text>
<text x="164.9" y="46.8">330</text>
<text x="168.2" y="47.3">KTIR0521DS</text>
<text x="170.2" y="46.1">U?</text>
<text x="179.4" y="45.7">R?</text>
<text x="179.5" y="46.8">330</text>
<text x="224.4" y="46.9">I1</text>
<text x="225.8" y="42.2">ULN2003A</text>
<text x="229.5" y="44.4">COM</text>
<text x="230.3" y="46.9">O1</text>
<text x="246.7" y="45">R3</text>
<text x="246.8" y="46.2">22</text>
<text x="253" y="44.5">C?</text>
<text x="253" y="45.6">CP</text>
<text x="259.3" y="44.5">C?</text>
<text x="259.3" y="45.6">C</text>
<text x="224.4" y="48.2">I2</text>
<text x="224.4" y="49.5">I3</text>
<text x="224.4" y="50.7">I4</text>
<text x="224.4" y="52">I5</text>
<text x="224.4" y="53.3">I6</text>
<text x="230.3" y="53.3">O6</text>
<text x="230.3" y="52">O5</text>
<text x="230.3" y="50.7">O4</text>
<text x="230.3" y="49.5">O3</text>
<text x="230.3" y="48.2">O2</text>
<text x="256.9" y="51">GND</text>
<text x="263.6" y="53.9">R?</text>
<text x="162.9" y="56.8">GND</text>
<text x="176.9" y="56.8">GND</text>
<text x="224.4" y="54.5">I7</text>
<text x="228.3" y="55.2" transform="rotate(-90 228.3 55.2)">GND</text>
<text x="230.3" y="54.5">O7</text>
<text x="264.9" y="56.4">0</text>
<text x="281.4" y="55.2">J?</text>
<text x="282.8" y="59">MOTOR</text>
<text x="227.1" y="61.2">GND</text>
<text x="28.9" y="68.2">+3.3V</text>
<text x="16" y="75.5">J?</text>
<text x="25.1" y="75.8">GND</text>
<text x="30.8" y="73.7">R?</text>
<text x="30.8" y="74.8">1K</text>
<text x="33.9" y="73.7">R?</text>
<text x="34" y="74.8">1K</text>
<text x="37.1" y="73.7">R?</text>
<text x="37.2" y="74.8">1K</text>
<text x="40.3" y="73.7">R?</text>
<text x="40.4" y="74.8">1K</text>
<text x="43.5" y="73.7">R?</text>
<text x="43.5" y="74.8">1K</text>
<text x="134.3" y="74">+3.3V</text>
<text x="176" y="75.6">L?</text>
<text x="176.3" y="76.7">L</text>
<text x="180" y="74">+3.3V</text>
<text x="11.8" y="79.3">BUTTONS</text>
<text x="136.8" y="81.3">C?</text>
<text x="136.9" y="82.4">0.1uF</text>
<text x="143.1" y="81.3">C?</text>
<text x="143.3" y="82.4">0.1uF</text>
<text x="149.5" y="81.3">C?</text>
<text x="149.6" y="82.4">0.1uF</text>
<text x="174.9" y="80.7">C?</text>
<text x="175" y="81.8">0.1uF</text>
<text x="147" y="88.5">GND</text>
<text x="172.4" y="86.6">GND</text>
<text x="26.1" y="95.5">+5V</text>
<text x="30.5" y="95.2">C?</text>
<text x="155.2" y="95.8">BOOT0</text>
<text x="155.2" y="93.3">NRST</text>
<text x="160.3" y="94.4" transform="rotate(-90 160.3 94.4)">VBAT</text>
<text x="161.6" y="93.8" transform="rotate(-90 161.6 93.8)">VDD</text>
<text x="162.9" y="93.8" transform="rotate(-90 162.9 93.8)">VDD</text>
<text x="164.1" y="93.8" transform="rotate(-90 164.1 93.8)">VDD</text>
<text x="165.4" y="94.4" transform="rotate(-90 165.4 94.4)">VDDA</text>
<text x="167.7" y="90.8">U3</text>
<text x="243.5" y="94.3">+3.3V</text>
<text x="255.5" y="94.3">VBUS</text>
<text x="262.5" y="94.3">+3.3V</text>
<text x="16" y="98.4">J?</text>
<text x="21.9" y="99.9">GND</text>
<text x="30.8" y="96.3">C</text>
<text x="34" y="101.2">GND</text>
<text x="46" y="100">+3.3V</text>
<text x="155.2" y="98.4">PD0</text>
<text x="155.2" y="99.6">PD1</text>
<text x="245.4" y="100.2">R</text>
<text x="245.5" y="99.1">R2</text>
<text x="257.5" y="100.2">R</text>
<text x="257.5" y="99.1">R6</text>
<text x="7.7" y="104.7">LCD_INTERFACE</text>
<text x="48.5" y="106.9" transform="rotate(-90 48.5 106.9)">1K</text>
<text x="48.5" y="105" transform="rotate(-90 48.5 105)">R?</text>
<text x="155.2" y="107.2">PB0</text>
<text x="155.2" y="102.2">PC13</text>
<text x="155.2" y="103.4">PC14</text>
<text x="155.2" y="104.7">PC15</text>
<text x="166.9" y="107.2">PA0</text>
<text x="240.1" y="104.6">R1</text>
<text x="240.3" y="105.8">R</text>
<text x="251.4" y="106.7">Q1</text>
<text x="251.5" y="107.8">BC817</text>
<text x="257.5" y="107.2">R</text>
<text x="257.5" y="106.1">R7</text>
<text x="264.8" y="102.9">Q2</text>
<text x="264.9" y="104">BC817</text>
<text x="19.4" y="113.9">GND</text>
<text x="26.1" y="111.7">R?</text>
<text x="28.1" y="111.7">330</text>
<text x="31.1" y="108.9">+5V</text>
<text x="155.2" y="108.5">PB1</text>
<text x="155.2" y="109.8">PB2</text>
<text x="155.2" y="111.1">PB3</text>
<text x="155.2" y="112.3">PB4</text>
<text x="155.2" y="113.6">PB5</text>
<text x="159.1" y="109.8">STM32F103C8Tx</text>
<text x="166.9" y="108.5">PA1</text>
<text x="166.9" y="109.8">PA2</text>
<text x="166.9" y="111.1">PA3</text>
<text x="166.9" y="112.3">PA4</text>
<text x="166.9" y="113.6">PA5</text>
<text x="185.6" y="113.7">TP?</text>
<text x="264.5" y="111">R</text>
<text x="264.5" y="109.9">R8</text>
<text x="155.2" y="119.9">PB10</text>
<text x="155.2" y="114.9">PB6</text>
<text x="155.2" y="116.1">PB7</text>
<text x="155.2" y="117.4">PB8</text>
<text x="155.2" y="118.7">PB9</text>
<text x="166.4" y="119.9">PA10</text>
<text x="166.9" y="114.9">PA6</text>
<text x="166.9" y="116.1">PA7</text>
<text x="166.9" y="117.4">PA8</text>
<text x="166.9" y="118.7">PA9</text>
<text x="185.8" y="114.8">Test_Point_Flag</text>
<text x="242" y="120">R4</text>
<text x="244.8" y="120">R</text>
<text x="249.3" y="117.1">GND</text>
<text x="276.5" y="117.1">VBUS</text>
<text x="280.1" y="118.7">J?</text>
<text x="17.3" y="124.1">J?</text>
<text x="23.2" y="122.9">+3.3V</text>
<text x="155.2" y="121.2">PB11</text>
<text x="155.2" y="122.5">PB12</text>
<text x="155.2" y="123.8">PB13</text>
<text x="155.2" y="125">PB14</text>
<text x="166.4" y="121.2">PA11</text>
<text x="166.4" y="122.5">PA12</text>
<text x="166.4" y="123.8">PA13</text>
<text x="166.4" y="125">PA14</text>
<text x="251.5" y="123.8">R5</text>
<text x="254.3" y="123.8">R</text>
<text x="281" y="122.5">USB</text>
<text x="12.4" y="127.6">USART</text>
<text x="155.2" y="126.3">PB15</text>
<text x="160.3" y="127" transform="rotate(-90 160.3 127)">VSS</text>
<text x="161.6" y="127" transform="rotate(-90 161.6 127)">VSS</text>
<text x="162.9" y="127" transform="rotate(-90 162.9 127)">VSS</text>
<text x="164.1" y="127" transform="rotate(-90 164.1 127)">VSSA</text>
<text x="166.4" y="126.3">PA15</text>
<text x="273.4" y="127.9">GND</text>
<text x="19.4" y="134.2">GND</text>
<text x="159.1" y="136.1">GND</text>
<text x="276.5" y="133">+3.3V</text>
<text x="280.1" y="134.6">J?</text>
<text x="276.6" y="143.8">GND</text>
<text x="280.9" y="138.4">SWD</text>
<text x="9.3" y="146.6">SD_INTERFACE</text>
<text x="16" y="144.1">J?</text>
<text x="180.6" y="149.5">+3.3V</text>
<text x="33.9" y="151.4">+3.3V</text>
<text x="119.6" y="155.9">VBUS</text>
<text x="138.5" y="155.9">+5V</text>
<text x="172.4" y="155.1">SW?</text>
<text x="182.5" y="154.9">R?</text>
<text x="28.6" y="158">1K</text>
<text x="30.5" y="158">R?</text>
<text x="122.2" y="160.7">C?</text>
<text x="122.2" y="161.8">CP</text>
<text x="127.9" y="160.7">C?</text>
<text x="127.9" y="161.8">C</text>
<text x="133.4" y="157.4">R?</text>
<text x="135.4" y="157.4">0</text>
<text x="170.1" y="156.2">SW_Push_Dual</text>
<text x="182.7" y="156.1">100</text>
<text x="119.7" y="167.3">GND</text>
<text x="133.4" y="163.8">R?</text>
<text x="135.4" y="163.8">0</text>
<text x="168" y="166">GND</text>
<text x="183.1" y="163.2">C?</text>
<text x="183.3" y="164.4">0.01uF</text>
<text x="180.7" y="169.8">GND</text>
<text x="119" y="178.1">VBUS</text>
<text x="146.3" y="178.1">+3.3V</text>
<text x="125.6" y="182.2">LM1117-ADJ</text>
<text x="125.9" y="184.1">VI</text>
<text x="127.7" y="181">U1</text>
<text x="129.4" y="184.1">VO</text>
<text x="177.2" y="183.5">R?</text>
<text x="184.7" y="182.3">SW_Push_Dual</text>
<text x="187" y="181.1">SW?</text>
<text x="194" y="180.6">+3.3V</text>
<text x="121.5" y="186.7">C?</text>
<text x="121.7" y="187.9">0.1uF</text>
<text x="128.6" y="186.2" transform="rotate(-90 128.6 186.2)">ADJ</text>
<text x="136.2" y="187.3">R?</text>
<text x="136.3" y="188.5">240</text>
<text x="141.4" y="187.3">D?</text>
<text x="141.7" y="188.5">1N4002</text>
<text x="148.9" y="189.2">C?</text>
<text x="149" y="190.4">10uF</text>
<text x="177.9" y="186">47K</text>
<text x="185.1" y="191.3" transform="rotate(-90 185.1 191.3)">R?</text>
<text x="129.8" y="193.7">C?</text>
<text x="129.9" y="194.8">10uF</text>
<text x="136.2" y="193">R?</text>
<text x="136.3" y="194.2">390</text>
<text x="182.5" y="192.5" transform="rotate(-90 182.5 192.5)">47K</text>
<text x="182.6" y="197.7">GND</text>
<text x="124.8" y="201.5">GND</text>
</g>
<g font-size=".9" fill="#848400">
<text x="181.1" y="28.5">CARRIAGE_START</text>
<text x="239.5" y="39.9">+Vmotor</text>
<text x="215.9" y="46.9">TIM3_CH1</text>
<text x="237" y="46.9">COIL_M1</text>
<text x="181.1" y="49.5">CARRIAGE_END</text>
<text x="215.9" y="49.5">TIM3_CH3</text>
<text x="215.9" y="48.2">TIM3_CH2</text>
<text x="215.9" y="50.7">TIM3_CH4</text>
<text x="237" y="48.2">COIL_M2</text>
<text x="237" y="49.5">COIL_M3</text>
<text x="237" y="50.7">COIL_M4</text>
<text x="266.5" y="59">COIL_M4</text>
<text x="266.5" y="62.8">COIL_M1</text>
<text x="266.5" y="61.5">COIL_M2</text>
<text x="266.5" y="60.3">COIL_M3</text>
<text x="49" y="78">MENU_BTN</text>
<text x="49" y="79.3">SOURCE_BTN</text>
<text x="49" y="80.6">DOWN_BTN</text>
<text x="49" y="81.8">PLUS_BTN</text>
<text x="49" y="83.1">MINUS_BTN</text>
<text x="148" y="95.8">BOOT0</text>
<text x="148.6" y="93.3">NRST</text>
<text x="28.1" y="102.2">LCD_RESET</text>
<text x="28.1" y="103.4">LCD_DC</text>
<text x="38.2" y="104.7">LCD_SPI_MOSI</text>
<text x="38.2" y="106">LCD_SPI_SCK</text>
<text x="38.2" y="107.2">LCD_SPI_CS</text>
<text x="146.7" y="107.2">TIM3_CH3</text>
<text x="174.1" y="107.2">MENU_BTN</text>
<text x="229.4" y="107.2">USB_CONNECT</text>
<text x="145.7" y="111.1">LCD_RESET</text>
<text x="146.7" y="112.3">TIM3_CH1</text>
<text x="146.7" y="113.6">TIM3_CH2</text>
<text x="146.7" y="108.5">TIM3_CH4</text>
<text x="174.1" y="108.5">SOURCE_BTN</text>
<text x="174.1" y="109.8">DOWN_BTN</text>
<text x="174.1" y="111.1">PLUS_BTN</text>
<text x="174.1" y="112.3">MINUS_BTN</text>
<text x="174.1" y="113.6">LCD_SPI_SCK</text>
<text x="146.3" y="119.9">USART_TX</text>
<text x="174.1" y="118.7">CARRIAGE_START</text>
<text x="174.1" y="119.9">CARRIAGE_END</text>
<text x="174.1" y="116.1">LCD_SPI_MOSI</text>
<text x="174.1" y="114.9">LCD_SPI_CS</text>
<text x="187.5" y="117.4">LCD_DC</text>
<text x="145.1" y="125">SD_SPI_MISO</text>
<text x="145.5" y="123.8">SD_SPI_SCK</text>
<text x="145.5" y="122.5">SD_SPI_NSS</text>
<text x="146.2" y="121.2">USART_RX</text>
<text x="28.1" y="128.8">USART_RX</text>
<text x="28.1" y="127.6">USART_TX</text>
<text x="145.1" y="126.3">SD_SPI_MOSI</text>
<text x="172.8" y="126.3">USB_CONNECT</text>
<text x="273" y="137.1">NRST</text>
<text x="28.1" y="145.3">SD_SPI_SCK</text>
<text x="28.1" y="146.6">SD_SPI_MISO</text>
<text x="28.1" y="147.9">SD_SPI_MOSI</text>
<text x="28.1" y="149.2">SD_SPI_NSS</text>
<text x="188.1" y="159.3">NRST</text>
<text x="139.8" y="165">+Vmotor</text>
<text x="170.2" y="184.7">BOOT0</text>
</g>
</svg>
